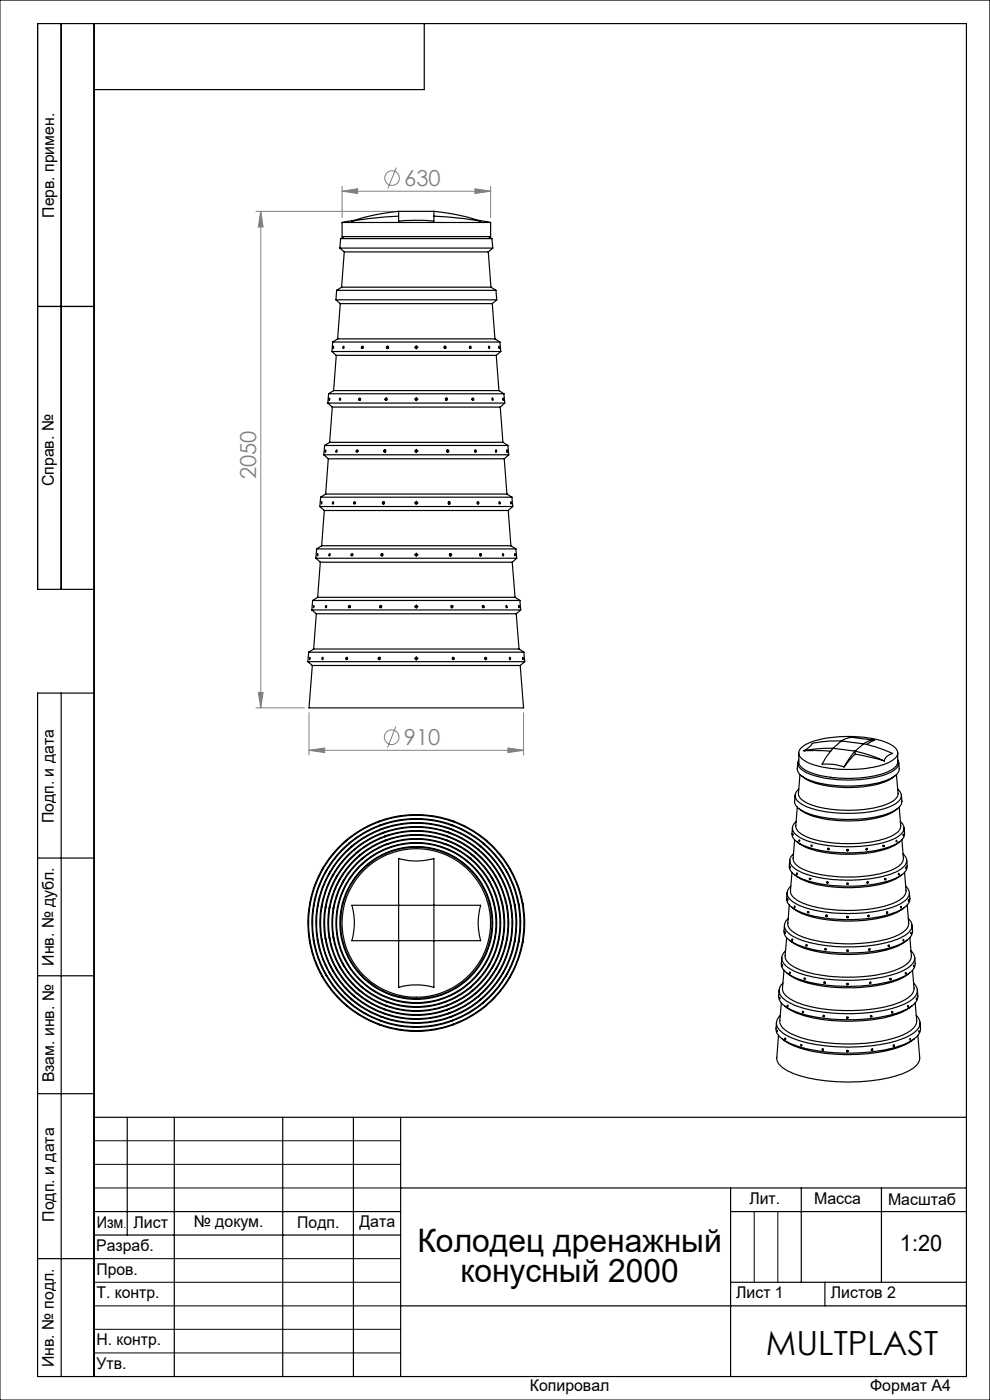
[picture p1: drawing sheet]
<svg xmlns="http://www.w3.org/2000/svg" width="210mm" height="297mm" viewBox="0 0 210 297" stroke-linecap="round" stroke-linejoin="round" font-family="sans-serif">
<g fill="none" stroke="#808080" stroke-width=".21">
<path d="M72.6 39.5v6.7M84.1 35.6l-1.8 4.4M104.1 39.5v6.7M54.3 44.8h29.2M55.3 44.8v105.4M55.3 44.8l.5 3.4h-1zM72.6 40.6l3.2-.6v1.1zM72.6 40.6h31.5M100.8 40l3.3 .6-3.3 .5zM54.3 150.2h10.3M54.8 146.9h1l-.5 3.3zM65.5 159.2l3.4-.5v1z"/>
<path d="M65.5 151.2v9M65.5 159.2h45.6M84 154.2l-1.8 4.4M107.7 158.7l3.4 .5-3.4 .5zM111.1 151.2v9"/>
<circle cx="83.2" cy="37.8" r="1.55"/>
<circle cx="83.1" cy="156.4" r="1.56"/>
</g>
<g fill="none" stroke="#000" stroke-width=".21" stroke-dasharray="15.2 1.3 1.3 1.3">
<path d="M88.1 73.7h-.2M88.3 73.4v-.1M88.3 73.9v.1M88.6 73.7h.1M88.1 95.7h-.2M88.1 84.7h-.2M88.3 95.4v-.1M88.3 95.9v.1M88.3 84.4v-.1M88.3 84.9v.1M88.6 95.7h.1M88.6 84.7h.1"/>
<path d="M88.1 117.7h-.2M88.1 106.7h-.2M88.3 117.4v-.1M88.3 117.9v.1M88.3 106.4v-.1M88.3 106.9v.1M88.6 117.7h.1M88.6 106.7h.1M88.1 139.7h-.2M88.1 128.7h-.2M88.3 139.4v-.1M88.3 139.9v.1"/>
<path d="M88.3 128.4v-.1M88.3 128.9v.1M88.6 139.7h.1M88.6 128.7h.1"/>
</g>
<g fill="none" stroke="#000" stroke-width=".21">
<path d="M0 0h210v297h-210zM88.2 73.7h.2M88.3 73.6v.2M88.2 95.7h.2M88.2 84.7h.2M88.3 84.6v.2M88.3 95.6v.2M88.2 117.7h.2M88.2 106.7h.2M88.3 106.6v.2M88.3 117.6v.2M88.2 139.7h.2"/>
<path d="M88.2 128.7h.2M88.3 128.5v.3M88.3 139.6v.2M20 242h65M20 247h65M20 252h65M160 257v15M165 257v15M20 267h65M20 272h65M20 277h65M20 282h65"/>
<path d="M20 287h65"/>
</g>
<g fill="none" stroke="#000" stroke-width=".25">
<path d="M13 5v120M20 5v287M90 5v14h-70M8 65h12M20 125h-12v-120h197v287h-197v-145h12M13 147v145M8 182h12M8 207h12M8 232h12M20 237h185M27 237v25M37 237v55"/>
<path d="M60 237v55M75 237v55M85 237v55M20 257h65M85 252h120M155 252v40M155 257h50M170 252v20M187 252v20M8 267h12M20 262h65M85 277h120"/>
<path d="M155 272h50M175 272v5"/>
</g>
<g fill="#808080">
<path d="M107.7 158.7l3.4 .5-3.4 .5zM65.5 159.2l3.4-.5v1zM100.8 40l3.3 .6-3.3 .5zM72.6 40.6l3.2-.6v1.1z"/>
<path d="M54.8 146.9h1l-.5 3.3zM55.3 44.8l.5 3.4h-1z"/>
</g>
<g fill="none" stroke="#000" stroke-width=".25">
<path d="M72.1 52.6h32.4M72.1 52.6l.9 .8M72.2 50.6h32.2M72.2 50.6l-.1 2M72.6 47.2h31.5M72.6 47.2v3h31.5v-3M73 50.2l-.8 .4M73 53.4h30.6M73 53.4l-.5 7.5M75.2 46.7l-2.6 .5M84.6 44.8v2.1l2.9-.2 4.5 .2v-2.1M84.6 44.8l-1.9 .2a42.4 42.4 0 0 0-8.1 1.9l3.8-.5 6.2-.5"/>
<path d="M84.6 44.8h7.4M92 44.8l1.9 .2a42.4 42.4 0 0 1 8.1 1.9l-3.8-.5-6.2-.5M101.4 46.7l2.7 .5M103.6 53.4l.5 7.5M103.6 50.2l.8 .4M104.4 50.6l.1 2M104.5 52.6l-.9 .8M70.4 74.6h35.8M70.4 74.6l.9 .8M70.6 72.6h35.4M70.6 72.6l-.2 2M70.7 73.4v.5z"/>
<path d="M71.3 63.6h34.1M71.3 63.6l.9 .8M71.3 75.4h34M71.3 75.4l-.5 7.5M71.4 61.6h33.8M71.4 61.6l-.1 2M71.6 71.9h33.4M71.6 71.9l-1 .7M72.2 64.4h32.2M72.2 64.4l-.6 7.5M72.5 60.9h31.6M72.5 60.9l-1.1 .7"/>
<path d="M72.8 73.5l.2 .1-.1 .3h-.2zM77 73.6v.2M82.3 73.4l-.2 .3 .2 .2M94.3 73.4l.2 .3-.2 .2M99.6 73.6v.2M103.6 73.5l.3 .1-.1 .3zM104.1 60.9l1.1 .7M104.4 64.4l.6 7.5M105 71.9l1 .7M105.2 61.6l.2 2M105.3 75.4l.5 7.5M105.4 63.6l-1 .8"/>
<path d="M105.8 73.4l.1 .5zM106 72.6l.2 2M106.2 74.6l-.9 .8M68.7 96.5h39.2M68.7 96.5l.9 .8M68.9 94.5h38.8M68.9 94.5l-.2 2M69.1 95.4l-.1 .6zM69.5 85.5h37.6M69.5 85.5l1 .9M69.6 97.3h37.4M69.6 97.3l-.5 7.5"/>
<path d="M69.7 83.5h37.2M69.7 83.5l-.2 2M69.9 93.8h36.8M69.9 84.5v.4zM69.9 93.8l-1 .7M70.5 86.4h35.6M70.5 86.4l-.6 7.4M70.8 82.9h35M70.8 82.9l-1.1 .6M71.4 95.5l.1 .1-.1 .4zM72 84.5h.2v.1l-.1 .3zM75.9 95.6v.2"/>
<path d="M76.4 84.6v.2M81.7 95.5l-.1 .1 .1 .3M82 84.5l-.2 .2 .2 .2M94.6 84.5l.2 .2-.2 .2M94.9 95.5l.1 .1-.1 .3M100.2 84.6v.2M100.7 95.6v.2M104.4 84.5l.2 .1-.1 .3-.1-.2zM105.2 95.5l.1 .1-.1 .4zM105.8 82.9l1.1 .6M106.1 86.4l.6 7.4M106.7 84.5v.4z"/>
<path d="M106.7 93.8l1 .7M106.9 83.5l.2 2M107 97.3l.5 7.5M107.1 85.5l-1 .9M107.5 95.5l.1 .5zM107.7 94.5l.2 2M107.9 96.5l-.9 .8M67 118.4h42.6M67 118.4l.9 .9M67.2 116.4h42.2M67.2 116.4l-.2 2M67.4 117.5l-.1 .4z"/>
<path d="M67.8 107.5h41M67.8 107.5l1 .8M67.9 119.3h40.8M67.9 119.3l-.5 7.4M68 105.5h40.6M68 105.5l-.2 2M68.2 115.8h40.2M68.2 106.4v.5zM68.2 115.8l-1 .6M68.8 108.3h39M68.8 108.3l-.6 7.5M69.1 104.8h38.4"/>
<path d="M69.1 104.8l-1.1 .7M69.9 117.4l.1 .1-.1 .4-.1-.1zM70.6 106.5l.1-.1 .1 .2-.1 .3-.2-.1zM74.8 117.5v.3M75.4 106.6v.2M75.4 106.8h.1M81.1 117.5a.24 .24 0 0 0-.1 .2 .24 .24 0 0 0 .1 .2M81.4 106.5l-.1 .1 .1 .3M95.2 106.5l.1 .1-.1 .3M95.5 117.5a.25 .25 0 0 1 .1 .2 .25 .25 0 0 1-.1 .2M101.2 106.6v.2M101.8 117.5v.3"/>
<path d="M101.8 117.5a.2 .2 0 0 1 .3 0 .2 .2 0 0 1 0 .3 .2 .2 0 0 1-.3 0zM105.9 106.5l.2 .1-.1 .3-.2-.2zM107.5 104.8l1.1 .7M107.8 108.3l.6 7.5M108.3 106.5l.1 .4zM108.4 115.8l1 .6M108.6 105.5l.2 2M108.7 119.3l.6 7.4M108.8 107.5l-1 .8M109.2 117.4l.1 .5zM109.4 116.4l.2 2M109.6 118.4l-.9 .9"/>
<path d="M65.5 138.4h45.6M65.5 138.4l-.2 2M65.7 139.4v.5zM66.1 129.4h44.4M66.1 129.4l1 .8M66.3 127.4h44M66.3 127.4l-.2 2M66.5 137.7h43.6M66.5 128.5v.4zM66.5 137.7l-1 .7M67.1 130.2h42.4M67.1 130.2l-.6 7.5"/>
<path d="M67.4 126.7h41.9M67.4 126.7l-1.1 .7M68.4 139.5a.21 .21 0 0 1 .2 .1 .21 .21 0 0 1-.1 .3h-.2zM73.7 139.8h.1M73.7 139.6v.2M74.3 128.5v.3M74.3 128.8h.1M80.5 139.4l-.1 .2 .1 .3M80.9 128.4l-.2 .3 .1 .2M95.8 128.4l.1 .3-.1 .2M96.1 139.4l.1 .2-.1 .3M102.3 128.5v.3"/>
<path d="M102.9 139.6v.2M107.4 128.5l.2 .2-.1 .2zM108.1 139.4l.2 .2-.1 .3-.1-.1zM109.3 126.7l1 .7M109.5 130.2l.6 7.5M110 128.4l.1 .5zM110.1 137.7l1 .7M110.3 127.4l.2 2M110.5 129.4l-1 .8M110.9 139.4v.5zM111.1 138.4l.2 2M65.3 140.4h46"/>
<path d="M65.3 140.4l1 .8M66.3 141.2h44M66.3 141.2l-.8 9h45.6l-.8-9M111.3 140.4l-1 .8M169.4 159.7v1.9a3.1 3.1 0 0 0 2.5 2.3l2.1 .6 2.5 .5 2.8 .1 3.5-.1a13.1 13.1 0 0 0 7.1-2.2l.5-.8v-2.3M169.9 158.7a12.3 12.3 0 0 1 7.2-2.3l3.8-.2 3.4 .4a10.6 10.6 0 0 1 5.7 2.2 1.57 1.57 0 0 1-.7 2.5 19.9 19.9 0 0 1-10.4 1.9l-4-.4a9 9 0 0 1-5.2-2.2 1.42 1.42 0 0 1 .2-1.9zM170.5 159.3h5.7M176.7 158.7l-1.3 1.7-1 1.7h.5a10.7 10.7 0 0 1 4.1 .6M176.7 158.7l-3.4 .2-2.8 .4M176.7 158.7l4.7 .6M178.5 157.2h-2.9l-2.8 .4-.5 .1-.6 .7-1.2 .9M178.5 157.2l-1.8 1.5"/>
<path d="M178.5 157.2l4.7 .6M181.4 160l-2.4 2.7M181.4 160l6.2 1.4M181.4 159.3l-1.1 1.4-1.3 2M181.4 159.3l3.4 1 2.8 1.1M181.4 159.3v.7M183.2 157.8l2.8 .7 3.3 1.3a2.14 2.14 0 0 0-1.7 1.6M183.2 157.8l-1.8 1.5M185.5 157l-1.7 .9M185.5 157l-2.9-.3a4.9 4.9 0 0 0-2.6-.2l-1.5 .7M185.5 157l-1.1 .2-1.2 .6M73.5 178.2l.2-.1-.3 .3z"/>
<path d="M74 178.9l.3-.2-.4 .3zM74.5 179.7l.4-.3zM80.2 174.3l.5-.1zM80.5 175.1l.5-.2zM80.8 175.9l.5-.1zM81.1 176.7l.5-.1zM81.4 177.5l.4-.2zM81.7 178.3l.5-.2zM82 179.1l.4-.1zM88.1 178h.4zM88.1 177.1h.4zM88.1 176.2l.4 .1z"/>
<path d="M88.1 175.4h.4zM88.1 174.6h.4zM88.1 173.7h.4zM88.1 172.9h.4zM94.2 179l.5 .1zM94.5 178.1l.4 .2zM94.8 177.3l.4 .2zM95 176.6l.5 .1zM95.3 175.8l.5 .1zM95.6 175l.5 .1zM95.6 174.9v.1M95.9 174.2l.5 .1z"/>
<path d="M101.8 179.4h.1M101.8 179.4l.3 .3zM102.3 178.7l.4 .3zM102.9 178.1l.3 .3zM168.1 175.6l-.1 1.2a3.1 3.1 0 0 0 2.4 2.5l.2 .1a29.2 29.2 0 0 0 19.1-.2 2.97 2.97 0 0 0 2.2-2.4l-.1-1.2M168.2 176.9v.3zM168.6 178.1l-.4 4a3.1 3.1 0 0 0 2.5 2.5 29.3 29.3 0 0 0 18.5 0 3.4 3.4 0 0 0 2.4-2.5l-.3-4M168.7 168.7l-.1 1.3a3.2 3.2 0 0 0 2.4 2.4l3.3 1 3.4 .4h3.9l2.8-.3a10.9 10.9 0 0 0 6.5-2.4l.4-1-.1-1.4M168.9 174.3a1.77 1.77 0 0 0-.8 1.7 1.77 1.77 0 0 0 1.2 1.4 20.8 20.8 0 0 0 10.8 2.2l3.3-.1a15 15 0 0 0 7.6-2.4 1.67 1.67 0 0 0 0-2.8M169 178.5l.6 .5a17.8 17.8 0 0 0 9.3 2.2h3l3.1-.4a12.5 12.5 0 0 0 5.3-1.8l.6-.5M169.1 171.2l-.3 4a2.55 2.55 0 0 0 1.9 2.1 26.6 26.6 0 0 0 14 1.3l.7-.1a8.9 8.9 0 0 0 5.3-2.3l.4-.8-.4-4.2M169.2 161.8l-.1 1.3a2.56 2.56 0 0 0 1.9 2.1 26.7 26.7 0 0 0 14.8 1 7.4 7.4 0 0 0 4.8-2.4l.1-.6-.1-1.4"/>
<path d="M169.4 161.2a1.66 1.66 0 0 0 1 2.3 21.5 21.5 0 0 0 11.3 1.9l1-.1a13.7 13.7 0 0 0 7.3-2.2 1.42 1.42 0 0 0 .4-1.9M169.4 167.4a1.68 1.68 0 0 0-.7 1.6 1.68 1.68 0 0 0 1.1 1.4 19.3 19.3 0 0 0 10.2 2.1l2.9-.1 2.3-.3a9.3 9.3 0 0 0 5.8-2.5 1.54 1.54 0 0 0-.6-2.2M169.5 171.6l.6 .4a18.5 18.5 0 0 0 9.5 2.2l3.2-.2a13.7 13.7 0 0 0 7.5-2.4M169.7 164.3l-.3 4a2.68 2.68 0 0 0 2 2.2 25.6 25.6 0 0 0 17.3-.2 2.45 2.45 0 0 0 1.8-2l-.4-4M170 164.6l.6 .4a17 17 0 0 0 8.9 2.1l4.4-.3a11.9 11.9 0 0 0 5.3-1.8l.6-.4M175.7 179.9l.2 .3M183.9 180l-.2 .2M187.3 179.5h.1M187.4 179.3l-.1 .2M190.1 178.3l.2 .1-.2 .2zM191.6 177v.3zM65.7 199.5l.1 .5z"/>
<path d="M65.8 191.6l-.1 .4zM66.5 199.4l.1 .5zM66.6 191.7l-.1 .5zM67.3 199.2l.1 .5zM67.4 191.9l-.1 .5zM68.2 199.1l.1 .5zM68.3 192l-.1 .5zM68.5 184.1l-.2 .4zM69 198.9l.1 .5zM69.1 192.2l-.1 .4zM69.3 184.5l-.3 .5zM69.9 198.8l.1 .5z"/>
<path d="M69.9 192.3v.5zM70 185l-.2 .4zM70.7 198.6l.1 .5zM70.8 192.5l-.1 .4zM70.8 185.4l-.3 .4zM71.5 185.8l-.2 .5zM72.2 186.2l-.2 .5zM73 186.7l-.3 .4zM75.1 180.2l.3-.2-.4 .3zM75.6 180.9l.4-.2-.4 .3zM76.2 181.6l.3-.3zM76.7 182.2l.3-.2-.3 .3z"/>
<path d="M84.6 192v-9.9a13.5 13.5 0 0 0 7.4 0v9.9M84.6 192h-10a13.6 13.6 0 0 1 0 7.6h10M84.6 199.6v9.9a13.5 13.5 0 0 1 7.4 0v-9.9M84.6 192h7.4M84.6 192v7.6M84.6 199.6h7.4M92 192h10a13.6 13.6 0 0 0 0 7.6h-10M92 192v7.6M99.6 182l.3 .3zM100.1 181.3l.4 .3zM100.7 180.7l.3 .3zM101.2 180l.4 .3z"/>
<path d="M101.2 180h.1M103.6 186.7l.3 .4zM104.4 186.2l.2 .5zM105.1 185.8l.2 .4zM105.8 192.5l.1 .4zM105.8 185.4l.3 .4zM105.9 198.6l-.1 .5zM106.6 185l.2 .4zM106.6 185h.1M106.6 192.3l.2 .5-.1-.5M106.8 198.8l-.2 .5zM107.3 184.5l.3 .5z"/>
<path d="M107.5 192.2l.1 .4zM107.6 199l-.1 .4zM108.1 184.1l.2 .4zM108.3 192l.1 .5zM108.4 199.1l-.1 .5zM109.2 191.9l.1 .5zM109.3 199.2l-.1 .5zM110 191.7l.1 .5zM110.1 199.4l-.1 .5zM110.8 191.6l.1 .4zM110.9 199.5l-.1 .5zM110.9 199.5v.1"/>
<path d="M166.4 196.2l-.1 1.3a3.2 3.2 0 0 0 2.3 2.7l.5 .2a34.2 34.2 0 0 0 18.3 1 9.9 9.9 0 0 0 5.8-2.8l.4-.9-.1-1.5M166.5 197.7v.3zM166.9 198.9l-.4 3.8a3.3 3.3 0 0 0 2.5 2.7l.2 .1a33.1 33.1 0 0 0 17.5 1.2 10.9 10.9 0 0 0 6.2-2.8l.4-.9-.3-4.1M167 189.4l-.1 1.2a3.3 3.3 0 0 0 2.5 2.7 31.7 31.7 0 0 0 16.5 1.3 11.5 11.5 0 0 0 6.7-2.8l.4-1-.1-1.4M167 190.8l.1 .3zM167.2 194.9a1.91 1.91 0 0 0 .3 3.2 19.5 19.5 0 0 0 9.7 2.7h5.6a20.2 20.2 0 0 0 9.5-2.6 1.96 1.96 0 0 0 .5-3.3h-.1M167.4 192l-.3 3.8a2.85 2.85 0 0 0 2.1 2.5 28.8 28.8 0 0 0 14.2 1.8l1.8-.3a12.4 12.4 0 0 0 7.1-2.7l.5-1-.4-4.1M167.5 199.5l.5 .4a20.9 20.9 0 0 0 10.9 2.6h2.8l3.7-.4a13.9 13.9 0 0 0 7-2.6M167.5 182.5l-.1 1.2a2.98 2.98 0 0 0 2.3 2.5 29.9 29.9 0 0 0 15.3 1.4l.7-.1a11.2 11.2 0 0 0 6.3-2.6l.4-1-.1-1.4M167.6 183.8v.3zM167.7 188a1.86 1.86 0 0 0 .4 3.2 18.3 18.3 0 0 0 9.3 2.5l4.3 .1 3.7-.4a13 13 0 0 0 6.9-2.7 1.75 1.75 0 0 0-.2-2.7M168 192.5l.5 .4a21.5 21.5 0 0 0 11.3 2.5l5.2-.4a14.1 14.1 0 0 0 6.9-2.5"/>
<path d="M168 185.1l-.3 3.8a3.1 3.1 0 0 0 2.4 2.6 30.4 30.4 0 0 0 19.4 .1 3.9 3.9 0 0 0 2.7-2.4l-.3-4.1M168 199.2h.1v.3zM168.3 181.1a1.84 1.84 0 0 0 .4 3.3 22.2 22.2 0 0 0 11.3 2.3l3.4-.2a15.2 15.2 0 0 0 8.3-2.6 1.71 1.71 0 0 0-.1-2.8M168.5 185.5l.6 .4a19.4 19.4 0 0 0 10.3 2.4l4-.2a14.8 14.8 0 0 0 8-2.6M168.5 192.2l.1 .3zM171.5 193.4l.1 .1M171.9 186.4h.1M171.9 186.4v.1M175.3 194.1l.2 .2M175.5 187l.2 .3M179.6 194.5h.3M179.6 180.3h.4"/>
<path d="M179.6 187.4h.3M179.7 180.4h.2M184.1 187.1l-.2 .2M184.3 194.2l-.2 .2M187.7 186.4v.1M188.1 193.5v.1M190.6 185.3h.1v.3zM191.6 199.3v.3zM192.2 183.9v.4zM192.7 190.8v.4zM193.3 197.8v.4zM68.3 207l.2 .5z"/>
<path d="M69 206.6l.3 .5zM69.8 206.2l.2 .4zM70.5 205.8l.3 .4zM71.3 205.3l.2 .5zM72 204.9l.2 .4zM72.7 204.5l.3 .4zM73.4 213.2l.3 .3zM73.9 212.5l.4 .4zM74.5 211.9l.3 .3zM75 211.2l.4 .4zM75.6 210.6l.4 .3zM76.1 210l.4 .3z"/>
<path d="M76.7 209.3l.3 .3zM80.2 217.3l.5 .1zM80.5 216.5l.5 .1zM80.8 215.7l.5 .1zM81.1 214.9l.5 .1zM81.4 214.1l.4 .1zM81.7 213.3l.5 .1zM82 212.5l.4 .2zM88.1 213.6h.4zM88.1 214.5h.4zM88.1 215.3h.4zM88.1 216.2h.4z"/>
<path d="M88.1 217l.4 .1zM88.1 217.9h.4zM88.1 218.7l.4 .1zM94.2 212.6l.5-.1zM94.5 213.4l.4-.1zM94.8 214.2l.4-.1zM95 215l.5-.1zM95.3 215.8l.5-.1zM95.6 216.6l.5-.1zM95.9 217.4l.5-.1zM99.6 209.6l.3-.3zM100.2 210.1l.3-.1-.4 .3z"/>
<path d="M100.7 210.9l.3-.3zM101.2 211.6l.4-.4zM101.8 212.2l.3-.3zM102.4 212.8l.3-.3-.4 .4zM103 213.3l.2-.1-.3 .3zM103.9 204.5l-.3 .4zM104.5 205l-.1 .3zM105.3 205.3l-.2 .5zM106 205.8l-.2 .4zM106.8 206.2l-.2 .4zM107.6 206.6l-.3 .5zM108.2 207.1l-.1 .4z"/>
<path d="M164.7 216.9l-.1 1.3a2.99 2.99 0 0 0 1.9 2.6 28.9 28.9 0 0 0 13.6 2.6l5-.3a18.7 18.7 0 0 0 9.3-3.1l.5-.7 .4-.8-.1-1.6M164.8 218.5l.1 .4zM165.1 219.7l-.3 4.6a2.95 2.95 0 0 0 1.9 2.7 28.3 28.3 0 0 0 12.8 2.5h3l2.8-.3a18 18 0 0 0 8.9-3l.6-.7 .3-.8-.4-5M165.3 210l-.1 1.3a3.1 3.1 0 0 0 2.1 2.7 30.4 30.4 0 0 0 14.6 2.3l3.9-.4a15.9 15.9 0 0 0 8.2-3l.5-.6 .2-.7-.1-1.6M165.4 211.6v.3zM165.5 215.4a2.16 2.16 0 0 0 .4 3.6 21.9 21.9 0 0 0 10.7 3l3.7 .1 5-.3a16.9 16.9 0 0 0 9.1-3.2 2.02 2.02 0 0 0-.1-3.2M165.7 212.8l-.3 3.7a2.99 2.99 0 0 0 2.1 2.6 29.3 29.3 0 0 0 14 2.3l3.2-.2a18 18 0 0 0 8.7-2.8l.7-.7 .4-.9-.4-4M165.8 203.1l-.1 1.3a3.3 3.3 0 0 0 2.4 2.7 32.3 32.3 0 0 0 16.2 1.9l1.5-.2a14.9 14.9 0 0 0 7.6-2.8l.5-.5 .2-.9-.1-1.5M165.9 204.6v.4zM166.1 208.6a2.12 2.12 0 0 0 .4 3.5 21.2 21.2 0 0 0 10.2 2.8l4.2 .1 4.4-.3a16.2 16.2 0 0 0 8.6-3 1.98 1.98 0 0 0-.1-3.1M166.3 205.8l-.3 3.8a3.2 3.2 0 0 0 2.3 2.7 30.4 30.4 0 0 0 14.4 2l2-.2a16 16 0 0 0 8.4-2.9l.6-.6 .2-.7-.3-4.1M166.4 213.4a17.4 17.4 0 0 0 9.3 3l3.2 .2 5.2-.2a18.1 18.1 0 0 0 8.8-2.6l.5-.4"/>
<path d="M166.6 201.7a2 2 0 0 0 .4 3.4 17.9 17.9 0 0 0 8.7 2.6l3.2 .3 5.2-.3a18 18 0 0 0 8.9-2.7 1.95 1.95 0 0 0 .2-3.3M166.9 206.4l.6 .5a20.9 20.9 0 0 0 10.7 2.6h3.2l2.7-.2a18.3 18.3 0 0 0 8.2-2.4l.6-.5M167 213.3h.1v.2zM167.5 206.2l.1 .1v.2zM170.4 214.6l.1 .1M170.8 207.5v.1M170.8 207.6h.1M171.2 200.5v.1M171.2 200.6h.1M174.7 215.4l.2 .2M174.9 208.3l.2 .2M175.1 201.2l.2 .2"/>
<path d="M179.6 201.6h.3M179.6 208.7h.3M179.6 215.8h.3M184.5 201.3l-.2 .2M184.6 208.3l-.1 .3M184.8 215.4l-.2 .2M188.5 200.6l-.1 .1M188.5 200.6h.1M188.8 207.6v.1M189.2 214.7l-.1 .1M192.1 206.3l.1 .1-.1 .2zM192.5 213.4h.2l-.1 .2z"/>
<path d="M193.8 204.7l.1 .4zM194.4 211.7v.4zM194.9 218.6v.4zM165.9 220.4a17.5 17.5 0 0 0 9 3l5.7 .3 3.3-.1 2.7-.4a15.5 15.5 0 0 0 7.4-2.8M166.5 220.2l.2 .2-.1 .2zM170 221.6l.1 .2M174.5 222.5l.2 .2M179.6 222.9h.3M185 222.5l-.2 .2M189.5 221.7v.2M193 220.3l.1 .4z"/>
<circle cx="76.8" cy="73.7" r=".23"/>
<circle cx="82.2" cy="73.7" r=".24"/>
<circle cx="88.3" cy="73.7" r=".25"/>
<circle cx="94.4" cy="73.7" r=".24"/>
<circle cx="99.7" cy="73.7" r=".23"/>
<circle cx="75.7" cy="95.6" r=".23"/>
<circle cx="76.3" cy="84.7" r=".22"/>
<circle cx="81.6" cy="95.7" r=".25"/>
<circle cx="81.9" cy="84.7" r=".25"/>
<circle cx="88.3" cy="84.7" r=".25"/>
<circle cx="88.3" cy="95.7" r=".24"/>
<circle cx="94.7" cy="84.7" r=".25"/>
<circle cx="95" cy="95.7" r=".24"/>
<circle cx="100.3" cy="84.7" r=".24"/>
<circle cx="100.8" cy="95.7" r=".22"/>
<circle cx="74.7" cy="117.7" r=".23"/>
<circle cx="75.2" cy="106.7" r=".22"/>
<circle cx="81" cy="117.7" r=".24"/>
<circle cx="81.3" cy="106.7" r=".24"/>
<circle cx="88.3" cy="117.7" r=".26"/>
<circle cx="88.3" cy="106.7" r=".26"/>
<circle cx="95.3" cy="106.7" r=".25"/>
<circle cx="95.6" cy="117.7" r=".24"/>
<circle cx="101.4" cy="106.7" r=".24"/>
<circle cx="106.7" cy="117.6" r=".2"/>
<circle cx="69.2" cy="128.6" r=".2"/>
<circle cx="73.6" cy="139.7" r=".23"/>
<circle cx="74.1" cy="128.7" r=".23"/>
<circle cx="80.4" cy="139.7" r=".24"/>
<circle cx="80.7" cy="128.7" r=".24"/>
<circle cx="88.3" cy="128.7" r=".25"/>
<circle cx="88.3" cy="139.7" r=".25"/>
<circle cx="95.9" cy="128.7" r=".25"/>
<circle cx="96.2" cy="139.7" r=".24"/>
<circle cx="102.5" cy="128.7" r=".22"/>
<circle cx="103" cy="139.7" r=".23"/>
<circle cx="169.6" cy="178.3" r=".14"/>
<circle cx="172.2" cy="179.4" r=".15"/>
<circle cx="187.4" cy="179.5" r=".15"/>
<circle cx="88.3" cy="195.8" r="19.5"/>
<circle cx="88.3" cy="195.8" r="18.7"/>
<circle cx="88.3" cy="195.8" r="16.9"/>
<circle cx="88.3" cy="195.8" r="19.6"/>
<circle cx="88.3" cy="195.8" r="22"/>
<circle cx="88.3" cy="195.8" r="18.6"/>
<circle cx="88.3" cy="195.8" r="21.3"/>
<circle cx="88.3" cy="195.8" r="20.3"/>
<circle cx="88.3" cy="195.8" r="17.9"/>
<circle cx="88.3" cy="195.8" r="20.4"/>
<circle cx="88.3" cy="195.8" r="22.8"/>
<circle cx="88.3" cy="195.8" r="22.1"/>
<circle cx="88.3" cy="195.8" r="17"/>
<circle cx="88.3" cy="195.8" r="16.1"/>
<circle cx="88.3" cy="195.8" r="23"/>
<circle cx="88.3" cy="195.8" r="21.1"/>
<circle cx="88.3" cy="195.8" r="17.8"/>
<circle cx="88.3" cy="195.8" r="16.2"/>
<circle cx="88.3" cy="195.8" r="15.8"/>
<circle cx="169.1" cy="185.3" r=".13"/>
<circle cx="171.5" cy="193.5" r=".15"/>
<circle cx="171.8" cy="186.5" r=".15"/>
<circle cx="175.3" cy="194.3" r=".16"/>
<circle cx="175.5" cy="187.2" r=".16"/>
<circle cx="175.7" cy="180.1" r=".16"/>
<circle cx="179.8" cy="187.5" r=".17"/>
<circle cx="179.8" cy="194.6" r=".17"/>
<circle cx="179.8" cy="180.4" r=".17"/>
<circle cx="183.9" cy="180.1" r=".16"/>
<circle cx="184" cy="187.2" r=".16"/>
<circle cx="184.2" cy="194.3" r=".17"/>
<circle cx="187.8" cy="186.5" r=".15"/>
<circle cx="188.2" cy="193.6" r=".16"/>
<circle cx="191.1" cy="192.4" r=".13"/>
<circle cx="170.3" cy="214.7" r=".14"/>
<circle cx="170.7" cy="207.6" r=".15"/>
<circle cx="171.1" cy="200.6" r=".15"/>
<circle cx="174.7" cy="215.6" r=".16"/>
<circle cx="174.9" cy="208.5" r=".16"/>
<circle cx="175.1" cy="201.4" r=".15"/>
<circle cx="179.8" cy="208.8" r=".16"/>
<circle cx="179.8" cy="215.9" r=".17"/>
<circle cx="179.8" cy="201.7" r=".17"/>
<circle cx="184.4" cy="201.4" r=".16"/>
<circle cx="184.6" cy="208.5" r=".15"/>
<circle cx="184.8" cy="215.6" r=".16"/>
<circle cx="188.5" cy="200.6" r=".16"/>
<circle cx="188.9" cy="207.7" r=".15"/>
<circle cx="189.2" cy="214.7" r=".15"/>
<circle cx="170" cy="221.8" r=".15"/>
<circle cx="174.5" cy="222.6" r=".15"/>
<circle cx="179.7" cy="223" r=".17"/>
<circle cx="185" cy="222.7" r=".16"/>
<circle cx="189.6" cy="221.8" r=".16"/>
</g>
<text font-size="7.1" x="162.5" y="287.4">MULTPLAST</text>
<g font-size="6.9">
<text x="88.5" y="265.6">Колодец дренажный</text>
<text x="97.7" y="272">конусный 2000</text>
</g>
<text font-size="4.8" x="190.9" y="265.3">1:20</text>
<g font-size="4.7" fill="#808080">
<text x="85.7" y="39.5">630</text>
<text x="54.3" y="101.7" transform="rotate(-90 54.3 101.7)">2050</text>
<text x="85.7" y="158.1">910</text>
</g>
<g font-size="3.4">
<text x="11.5" y="46.2" transform="rotate(-90 11.5 46.2)">Перв. примен.</text>
<text x="11.4" y="103.2" transform="rotate(-90 11.4 103.2)">Справ. №</text>
<text x="11.4" y="174.7" transform="rotate(-90 11.4 174.7)">Подп. и дата</text>
<text x="11.5" y="204.9" transform="rotate(-90 11.5 204.9)">Инв. № дубл.</text>
<text x="11.5" y="229.6" transform="rotate(-90 11.5 229.6)">Взам. инв. №</text>
<text x="159" y="255.5">Лит.</text>
<text x="172.7" y="255.5">Масса</text>
<text x="188.4" y="255.6">Масштаб</text>
<text x="11.5" y="259.2" transform="rotate(-90 11.5 259.2)">Подп. и дата</text>
<text x="20.5" y="260.4">Изм</text>
<text x="28.3" y="260.4">Лист</text>
<text x="41.1" y="260.4">№ докум.</text>
<text x="63.1" y="260.4">Подп.</text>
<text x="76.2" y="260.4">Дата</text>
<text x="20.4" y="265.4">Разраб.</text>
<text x="20.5" y="275.4">Т. контр.</text>
<text x="20.5" y="270.4">Пров.</text>
<text x="156.2" y="275.4">Лист 1</text>
<text x="176.2" y="275.4">Листов 2</text>
<text x="20.5" y="285.4">Н. контр.</text>
<text x="11.4" y="290" transform="rotate(-90 11.4 290)">Инв. № подл.</text>
<text x="20.5" y="290.4">Утв.</text>
<text x="112.4" y="295">Копировал</text>
<text x="184.6" y="295">Формат А4</text>
</g>
<text font-size="2.1" x="26.2" y="260.4">.</text>
</svg>
